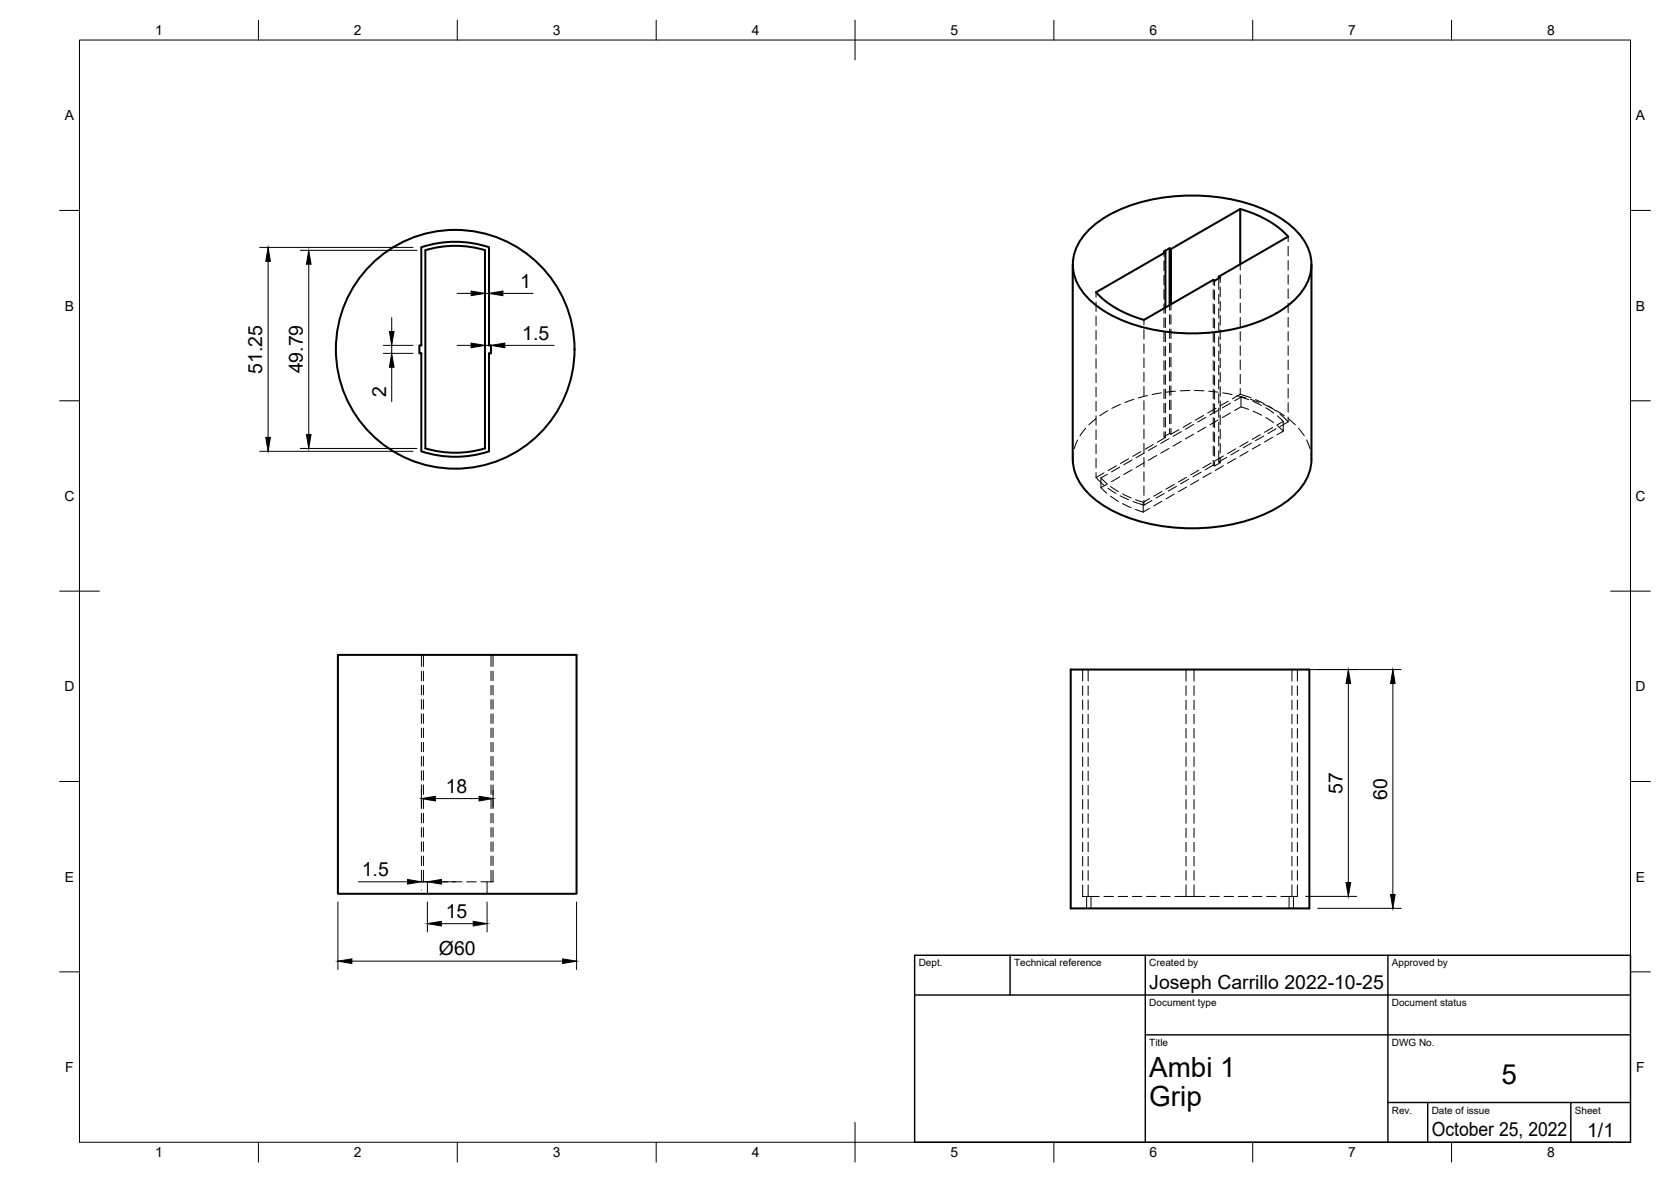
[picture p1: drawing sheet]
<svg xmlns="http://www.w3.org/2000/svg" width="420mm" height="297mm" viewBox="0 0 420 297" stroke-linecap="round" stroke-linejoin="round" font-family="sans-serif">
<!-- layer: Hidden -->
<g fill="none" stroke="#000" stroke-width=".25">
<path d="M323.9 59.5v1.2M275.6 73.5v1.2M275.6 75.9v2.4M275.6 79.5v2.3M292.7 63.2v1.2M292.7 65.6v2.4M292.7 69.2v2.4M292.7 72.8v2.3M292.7 76.4v2.3M292.7 79.9v2.4M293 77.3v1.4M293 79.9v2.4"/>
<path d="M294.1 76.7v1.2M294.1 79.1v2.4M294.4 76.5v1.4M294.4 79.1v2.4M305.1 70.3v1.3M305.1 72.8v2.3M305.1 76.4v2.3M305.1 79.9v2.4M305.4 70.5v1.3M305.4 73v2.4M305.4 76.5v2.4M306.5 69.9v2.9"/>
<path d="M306.5 73.9v2.4M306.5 77.5v2.4M306.8 69.7v1.3M306.8 72.2v2.3M306.8 75.7v2.4M306.8 79.3v2.4M311.8 66.4v1.4M311.8 69.1v2.3M311.8 72.6v2.4M311.8 76.2v2.4M311.8 79.8v2.4M323.9 61.9v2.4"/>
<path d="M323.9 65.5v2.3M323.9 69.1v2.3M323.9 72.6v2.4M323.9 76.2v2.4M323.9 79.8v2.4M275.6 83v2.4M275.6 86.6v2.4M275.6 90.2v2.4M275.6 93.8v2.3M275.6 97.3v2.4M287.6 80.4v1.2M287.6 82.8v2.4"/>
<path d="M287.6 86.4v2.4M287.6 90v2.4M287.6 93.5v2.4M287.6 97.1v2.4M288.5 99.4l-2.3 .6M292 98.7l-2.3 .5M292.7 83.5v2.4M292.7 87.1v2.3M292.7 90.6v2.4M292.7 94.2v2.4M292.7 97.8v2.4M293 83.5v2.4"/>
<path d="M293 87.1v2.3M293 90.6v2.4M293 94.2v2.4M293 97.8v2.4M294.1 82.7v2.4M294.1 86.2v2.4M294.1 89.8v2.4M294.1 93.4v2.4M294.1 97v2.3M294.4 82.7v2.4M294.4 86.2v2.4M294.4 89.8v2.4"/>
<path d="M294.4 93.4v2.4M294.4 97v2.3M295.6 98.3l-2.4 .3M299.1 98.1l-2.3 .1M300.3 98.1l2.4 .1M303.9 98.3l2.4 .3M305.1 83.5v2.4M305.1 87.1v2.3M305.1 90.6v2.4M305.1 94.2v2.4M305.1 97.8v2.4M305.4 80.1v2.4"/>
<path d="M305.4 83.7v2.4M305.4 87.3v2.3M305.4 90.8v2.4M305.4 94.4v2.4M305.4 98v2.4M306.5 81.1v2.4M306.5 84.7v2.3M306.5 88.2v2.4M306.5 91.8v2.4M306.5 95.4v2.4M306.5 99v2.3M306.8 82.9v2.4"/>
<path d="M306.8 86.5v2.3M306.8 90v2.4M306.8 93.6v2.4M306.8 97.2v2.4M307.4 98.7l2.4 .5M311 99.4l2.3 .6M311.8 99.1l2.8 .9M311.8 99.1l-1.9 1.1M311.8 83.3v2.4M311.8 86.9v2.4M311.8 90.5v2.4M311.8 94.1v2.3"/>
<path d="M311.8 97.6v1.5M312 99.8l2 .6M312 99.8v2.4l-1.6 1M312 99.8l-1.6 .9M323.9 83.3v2.4M323.9 86.9v2.4M323.9 90.5v2.4M323.9 94.1v2.3M323.9 97.6v2.4M269.9 113.9l-.2 1.6M271 110.6l-.9 2.2M273 107.6l-1.5 1.9"/>
<path d="M275.6 105.2l-1.8 1.6M275.6 100.9v2.4M275.6 104.5v2.4M275.6 108v2.4M275.6 111.6v2.4M275.6 115.2v2.4M275.6 118.8v1.2M277.6 118.8l-2 1.2M278.4 119.2l-1.6 .9M278.5 103.2l-2 1.3M280.7 117.1l-2.1 1.1M281.5 119.8l-2 1.2"/>
<path d="M281.5 117.4l-2 1.2M281.7 101.6l-2.1 1M283.8 115.3l-2.1 1.2M284.6 118.1l-2 1.1M284.6 115.6l-2 1.2M285.1 100.4l-2.3 .8M286.9 113.5l-2.1 1.2M287.6 100.7v2.4M287.6 104.3v2.3M287.6 107.8v2.4M287.6 111.4v2.4M287.6 115v2.4"/>
<path d="M287.6 118.6v2.3M287.7 116.3l-2 1.2M287.7 113.8l-2 1.2M290 111.7l-2.1 1.2M290.8 114.5l-2 1.2M290.8 112l-2 1.2M292.7 108.5v1.2l.3 .2M292.7 101.4v2.3M292.7 104.9v2.4M293 101.4v2.3M293 104.9v2.4M293 108.5v1.4"/>
<path d="M293 109.9l-2 1.2M293.9 112.7l-2 1.2M293.9 110.2l-2 1.2M294.1 107.7v1.2l-1.4 .8M294.1 108.9l.3 .2M294.1 100.5v2.4M294.1 104.1v2.4M294.4 100.5v2.4M294.4 104.1v2.4M294.4 107.7v1.4M296.4 108l-2 1.1M297 110.9l-2 1.2"/>
<path d="M297 108.5l-2 1.2M298.3 119.9l-2 1.2M299.5 106.2l-2 1.2M300.1 109.1l-2.1 1.2M300.1 106.7l-2.1 1.2M301.4 118.2l-2 1.1M302 118.6l-2 1.2M302.6 104.4l-2 1.2M303.2 107.3l-2.1 1.2M303.2 104.9l-2.1 1.2M304.5 118.8l-2 1.2M304.5 116.4l-2 1.2"/>
<path d="M305.1 116.9l.3 .2M305.1 101.4v2.3M305.1 104.9v2.4M305.1 108.5v2.4M305.1 112.1v2.4M305.1 115.6v1.3M305.1 116.9l-2.1 1.2M305.4 115.9v1.2l1.4-.8M305.4 101.6v2.3M305.4 105.1v2.4M305.4 108.7v2.4M305.4 112.3v2.4"/>
<path d="M305.7 102.6l-2 1.2M306.3 105.5l-2.1 1.3M306.3 103.1l-2.1 1.2M306.5 102.5v2.4M306.5 106.1v2.4M306.5 109.7v2.4M306.5 113.2v2.9M306.8 115v1.3l-.3-.2M306.8 100.7v2.4M306.8 104.3v2.4M306.8 107.9v2.4M306.8 111.5v2.3"/>
<path d="M307.6 117l-2 1.2M307.6 114.6l-2 1.2M308.5 114.9l-2 1.2M308.8 100.8l-2.1 1.2M309.4 103.8l-2.1 1.2M309.4 101.3l-2.1 1.2M310.7 115.2l-2 1.2M310.7 112.8l-2 1.2M311.6 113.1l-2.1 1.2M312 102.2l2 .7M313.8 113.5l-2.1 1.1M313.8 111l-2.1 1.2"/>
<path d="M314.4 100.4l2.2 .7M314.7 111.3l-2.1 1.2M315.1 103.3l2.1 1M315.1 100.9l2.1 1M315.7 100.4l2.1 1M316.9 111.7l-2 1.2M316.9 109.2l-2 1.2M317.7 101.6l2.2 1M317.8 109.6l-2.1 1.2M318.3 104.9l2 1.3M318.3 102.5l2 1.3M318.9 102l2 1.3"/>
<path d="M320 109.9l-2.1 1.2M320 107.4l-2.1 1.2M320.8 107.8l-2 1.2M321 103.2l1.9 1.3M321.2 104.5l1.5 1.4M321.8 104l2.1 2M322.7 105.9v2.5l-1.5-1.4M322.7 108.4l-1.7 .9M322.7 105.9l-1.7 .9M323.9 101.2v2.4M323.9 104.8v1.2M323.9 106l-2 1.2"/>
<path d="M323.9 105.2l1.8 1.6M326.5 107.6l1.4 1.9M328.5 110.6l.9 2.2M329.6 113.9l.2 1.6M275.6 120l2.1 2M276.8 120.1v2.5l1.5 1.4M276.8 120.1l1.5 1.4M278.4 121.6l-1.6 1M278.6 122.7l2 1.3M279.2 124.7l2 1.3M279.2 122.2l2 1.3M281.6 124.6l2.2 1"/>
<path d="M282.3 126.6l2.1 1M282.3 124.1l2.1 1M284.9 126l2.7 .9M285.5 128l1.9 .7M285.5 125.6l1.9 .6M287.4 126.2v2.5M287.6 122.1v2.4M287.6 125.7v1.2M289.1 127.7l-1.7 1M289.1 125.3l-1.7 .9M289.6 125.8l-2 1.1M292.1 126l-2 1.2"/>
<path d="M292.1 123.5l-2 1.2M292.7 124l-2 1.2M295.3 124.2l-2.1 1.2M295.3 121.7l-2.1 1.2M295.8 122.2l-2 1.2M298.3 122.4l-2 1.2M298.9 120.4l-2.1 1.2M301.4 120.6l-2 1.2M106 164.6v2.9M106 168.7v2.4M106 172.2v2.4M106 175.8v2.4"/>
<path d="M106 179.4v2.4M106.5 164.6v2.9M106.5 168.7v2.4M106.5 172.2v2.4M106.5 175.8v2.4M106.5 179.4v2.4M123.5 164.6v2.9M123.5 168.7v2.4M123.5 172.2v2.4M123.5 175.8v2.4M123.5 179.4v2.4M124 164.6v2.9"/>
<path d="M124 168.7v2.4M124 172.2v2.4M124 175.8v2.4M124 179.4v2.4M272.2 168.3v2.9M272.2 172.4v2.3M272.2 175.9v2.4M272.2 179.5v2.4M273.6 168.3v2.9M273.6 172.4v2.3M273.6 175.9v2.4M273.6 179.5v2.4"/>
<path d="M298.2 168.3v2.9M298.2 172.4v2.3M298.2 175.9v2.4M298.2 179.5v2.4M300.2 168.3v2.9M300.2 172.4v2.3M300.2 175.9v2.4M300.2 179.5v2.4M324.8 168.3v2.9M324.8 172.4v2.3M324.8 175.9v2.4M324.8 179.5v2.4"/>
<path d="M326.2 168.3v2.9M326.2 172.4v2.3M326.2 175.9v2.4M326.2 179.5v2.4M106 183v2.3M106 186.5v2.4M106 190.1v2.4M106 193.7v2.4M106 197.3v2.4M106.5 183v2.3M106.5 186.5v2.4M106.5 190.1v2.4"/>
<path d="M106.5 193.7v2.4M106.5 197.3v2.4M123.5 183v2.3M123.5 186.5v2.4M123.5 190.1v2.4M123.5 193.7v2.4M123.5 197.3v2.4M124 183v2.3M124 186.5v2.4M124 190.1v2.4M124 193.7v2.4M124 197.3v2.4"/>
<path d="M272.2 183.1v2.4M272.2 186.7v2.3M272.2 190.2v2.4M272.2 193.8v2.4M272.2 197.4v2.4M273.6 183.1v2.4M273.6 186.7v2.3M273.6 190.2v2.4M273.6 193.8v2.4M273.6 197.4v2.4M298.2 183.1v2.4M298.2 186.7v2.3"/>
<path d="M298.2 190.2v2.4M298.2 193.8v2.4M298.2 197.4v2.4M300.2 183.1v2.4M300.2 186.7v2.3M300.2 190.2v2.4M300.2 193.8v2.4M300.2 197.4v2.4M324.8 183.1v2.4M324.8 186.7v2.3M324.8 190.2v2.4M324.8 193.8v2.4"/>
<path d="M324.8 197.4v2.4M326.2 183.1v2.4M326.2 186.7v2.3M326.2 190.2v2.4M326.2 193.8v2.4M326.2 197.4v2.4M106 218.7v2.9h.5M106 200.8v2.4M106 204.4v2.4M106 208v2.4M106 211.5v2.4M106 215.1v2.4"/>
<path d="M106.5 200.8v2.4M106.5 204.4v2.4M106.5 208v2.4M106.5 211.5v2.4M106.5 215.1v2.4M106.5 218.7v2.9M123.5 200.8v2.4M123.5 204.4v2.4M123.5 208v2.4M123.5 211.5v2.4M123.5 215.1v2.4M123.5 218.7v2.9"/>
<path d="M124 218.7v2.9h-.5M124 200.8v2.4M124 204.4v2.4M124 208v2.4M124 211.5v2.4M124 215.1v2.4M272.2 200.9v2.4M272.2 204.5v2.4M272.2 208.1v2.4M272.2 211.7v2.3M272.2 215.2v2.4M272.2 218.8v2.4"/>
<path d="M273.6 200.9v2.4M273.6 204.5v2.4M273.6 208.1v2.4M273.6 211.7v2.3M273.6 215.2v2.4M273.6 218.8v2.4M298.2 200.9v2.4M298.2 204.5v2.4M298.2 208.1v2.4M298.2 211.7v2.3M298.2 215.2v2.4M298.2 218.8v2.4"/>
<path d="M300.2 200.9v2.4M300.2 204.5v2.4M300.2 208.1v2.4M300.2 211.7v2.3M300.2 215.2v2.4M300.2 218.8v2.4M324.8 200.9v2.4M324.8 204.5v2.4M324.8 208.1v2.4M324.8 211.7v2.3M324.8 215.2v2.4M324.8 218.8v2.4"/>
<path d="M326.2 200.9v2.4M326.2 204.5v2.4M326.2 208.1v2.4M326.2 211.7v2.3M326.2 215.2v2.4M326.2 218.8v2.4M106.5 221.6h2.5M107.5 221.6v3M110.2 221.6h2.4M113.8 221.6h2.4M117.3 221.6h2.4M120.9 221.6h2.6"/>
<path d="M122.5 221.6v3M272.2 222.4v2.9h1.4M273.2 225.3v3M273.6 225.3h2.8M273.6 222.4v2.9M274.3 225.3v3M277.6 225.3h2.4M281.1 225.3h2.4M284.7 225.3h2.4M288.3 225.3h2.4M291.9 225.3h2.3M295.4 225.3h2.8"/>
<path d="M298.2 222.4v2.9h2M300.2 222.4v2.9M300.2 225.3h2.8M304.2 225.3h2.4M307.8 225.3h2.4M311.3 225.3h2.4M314.9 225.3h2.4M318.5 225.3h2.4M322.1 225.3h2.7M324.1 225.3v3M324.8 222.4v2.9M325.2 225.3v3"/>
<path d="M326.2 222.4v2.9h-1.4"/>
</g>
<!-- layer: Visible -->
<g fill="none" stroke="#000" stroke-width=".51">
<path d="M273.9 57.7a34.6 34.6 0 0 1 20.4-8.3 46 46 0 0 1 26.7 4.8 16.3 16.3 0 0 1 8.5 10.2 11.7 11.7 0 0 1-3.9 10.8 34.6 34.6 0 0 1-20.4 8.3 46 46 0 0 1-26.7-4.8 16.3 16.3 0 0 1-8.5-10.1 11.7 11.7 0 0 1 3.9-10.9zM311.8 52.5v13.9M311.8 52.5l-17.4 10.1M311.9 52.5a25.2 25.2 0 0 1 12 7l-17.4 10M105.9 62.2v24.6h-.4v2h.4v24.6M106 62.1a27 27 0 0 1 17 0M107 62.9v49.8M107 62.9a26 26 0 0 1 15 0M121.9 62.9v49.8M123 62.2v24.6h.4v2h-.4v24.6a26.9 26.9 0 0 1-17 0M269.7 66.5v49M293 63.4l-17.4 10.1a25.2 25.2 0 0 0 12 6.9l17.5-10.1 .3 .2 1.4-.8-.3-.2"/>
<path d="M293 63.4v13.9M294.1 62.4l-1.4 .8 .3 .2M294.4 62.6l-.3-.2v14.3M294.4 62.6v13.9M306.5 69.5v.4M329.8 66.5v49M107 112.7a26 26 0 0 0 15 0M269.7 115.4a13.3 13.3 0 0 0 5.8 10.3 40.1 40.1 0 0 0 24.3 7.1 40.1 40.1 0 0 0 24.2-7.1 13.3 13.3 0 0 0 5.8-10.3M85 164.6h60v60h-60zM269.2 168.3h60v60h-60z"/>
<circle cx="114.5" cy="87.8" r="30"/>
</g>
<!-- layer: BORDER -->
<g fill="none" stroke="#000" stroke-width=".25">
<path d="M20 10.1h390v276.9h-390zM65 5.1v5M115 5.1v5M165 5.1v5M215 5.1v10M265 5.1v5M315 5.1v5M365 5.1v5M15 52.9h5M410 52.9h5M15 100.7h5M410 100.7h5"/>
<path d="M15 148.6h10M405 148.6h10M15 196.4h5M410 196.4h5M15 244.2h5M410 244.2h5M65 287v5M115 287v5M165 287v5M215 282.1v9.9M265 287v5M315 287v5"/>
<path d="M365 287v5"/>
</g>
<!-- layer: TITLEBLOCK -->
<path d="M230 240.1h180v46.9h-180zM230 250h180M254 240.1v9.9M288 240.1v46.9M349 240.1v46.9M288 260.1h122M349 277.1h61M359 277.1v9.9M395 277.1v9.9" fill="none" stroke="#000" stroke-width=".36"/>
<!-- layer: FD_Dimensions -->
<g fill="none" stroke="#000" stroke-width=".25">
<path d="M65.3 62.2h38.5M67.4 65.7v44.2M75.5 62.9h29.3M77.6 66.4v42.8M98.5 79.8v3.5M114.9 73.7h3.5M121.9 71.6v13.1M121.9 73.7h1M122.9 71.6v13.1M126.4 73.7h7.6M96.4 86.8h7.4M96.4 88.8h7.4"/>
<path d="M98.5 86.8v2M98.5 92.3v8.6M114.9 86.8h3.5M121.9 86.8h1.5M126.9 86.8h12.4M65.3 113.4h38.5M75.5 112.7h29.3M328.3 168.3h24M339 171.8v50M350.2 171.8v53M106 198.6v4.2M124 198.6v4.2"/>
<path d="M109.5 200.7h11M85 226.7v16.9M90.1 221.6h12.4M106 223.7h.1M106 221.6h1.5M107.5 223.7h.1M107.5 226.7v7.5M111 232.1h8M111 221.6h3.5M122.5 226.7v7.5M145 226.7v16.9M328.3 225.3h12.8"/>
<path d="M331.3 228.3h21M88.5 241.5h53"/>
</g>
<g fill="#000" stroke="#000" stroke-width=".25">
<path d="M67.4 62.2l.6 3.5h-1.2zM77.6 62.9l.6 3.5h-1.2zM118.4 73.1l3.5 .6-3.5 .6zM122.9 73.7l3.5-.6v1.2zM97.9 83.3h1.2l-.6 3.5zM98.5 88.8l.6 3.5h-1.2zM118.4 86.2l3.5 .6-3.5 .6zM123.4 86.8l3.5-.6v1.2zM66.8 109.9h1.2l-.6 3.5zM77 109.2h1.2l-.6 3.5zM339 168.3l.6 3.5h-1.1zM350.2 168.3l.6 3.5h-1.2z"/>
<path d="M106 200.7l3.5-.6v1.2zM120.5 200.1l3.5 .6-3.5 .6zM102.5 221l3.5 .6-3.5 .6zM107.5 232.1l3.5-.6v1.2zM107.5 221.6l3.5-.6v1.2zM119 231.5l3.5 .6-3.5 .6zM338.5 221.8h1.1l-.6 3.5zM349.6 224.8h1.2l-.6 3.5zM85 241.5l3.5-.5v1.1zM141.5 241l3.5 .5-3.5 .6z"/>
</g>
<g font-size="7">
<text x="289" y="270.6">Ambi 1</text>
<text x="377.5" y="272.3">5</text>
<text x="289" y="278.1">Grip</text>
</g>
<g font-size="4.9">
<text x="130.8" y="72.3">1</text>
<text x="131.3" y="85.3">1.5</text>
<text x="66" y="93.9" transform="rotate(-90 66 93.9)">51.25</text>
<text x="76.2" y="93.8" transform="rotate(-90 76.2 93.8)">49.79</text>
<text x="97.1" y="99.7" transform="rotate(-90 97.1 99.7)">2</text>
<text x="112.1" y="199.2">18</text>
<text x="337.6" y="199.5" transform="rotate(-90 337.6 199.5)">57</text>
<text x="348.8" y="201" transform="rotate(-90 348.8 201)">60</text>
<text x="91" y="220.1">1.5</text>
<text x="112.1" y="230.7">15</text>
<text x="110.4" y="240">Ø60</text>
<text x="289" y="248.5">Joseph Carrillo 2022-10-25</text>
<text x="360" y="285.5">October 25, 2022</text>
<text x="399.1" y="285.7">1/1</text>
</g>
<g font-size="3.5">
<text x="39" y="8.8">1</text>
<text x="89" y="8.8">2</text>
<text x="139" y="8.8">3</text>
<text x="189" y="8.8">4</text>
<text x="239" y="8.8">5</text>
<text x="289" y="8.8">6</text>
<text x="339" y="8.8">7</text>
<text x="389" y="8.8">8</text>
<text x="16.3" y="30.2">A</text>
<text x="411.3" y="30.2">A</text>
<text x="16.3" y="78">B</text>
<text x="411.3" y="78">B</text>
<text x="16.2" y="125.9">C</text>
<text x="411.2" y="125.9">C</text>
<text x="16.2" y="173.7">D</text>
<text x="411.2" y="173.7">D</text>
<text x="16.3" y="221.6">E</text>
<text x="411.3" y="221.6">E</text>
<text x="16.4" y="269.4">F</text>
<text x="411.4" y="269.4">F</text>
<text x="39" y="290.8">1</text>
<text x="89" y="290.8">2</text>
<text x="139" y="290.8">3</text>
<text x="189" y="290.8">4</text>
<text x="239" y="290.8">5</text>
<text x="289" y="290.8">6</text>
<text x="339" y="290.8">7</text>
<text x="389" y="290.8">8</text>
</g>
<g font-size="2.5">
<text x="231" y="242.9">Dept.</text>
<text x="255" y="242.9">Technical reference</text>
<text x="289" y="242.9">Created by</text>
<text x="350" y="242.9">Approved by</text>
<text x="289" y="252.8">Document type</text>
<text x="350" y="252.8">Document status</text>
<text x="289" y="262.9">Title</text>
<text x="350" y="262.9">DWG No.</text>
<text x="350" y="279.9">Rev.</text>
<text x="360" y="279.9">Date of issue</text>
<text x="396" y="279.9">Sheet</text>
</g>
</svg>
